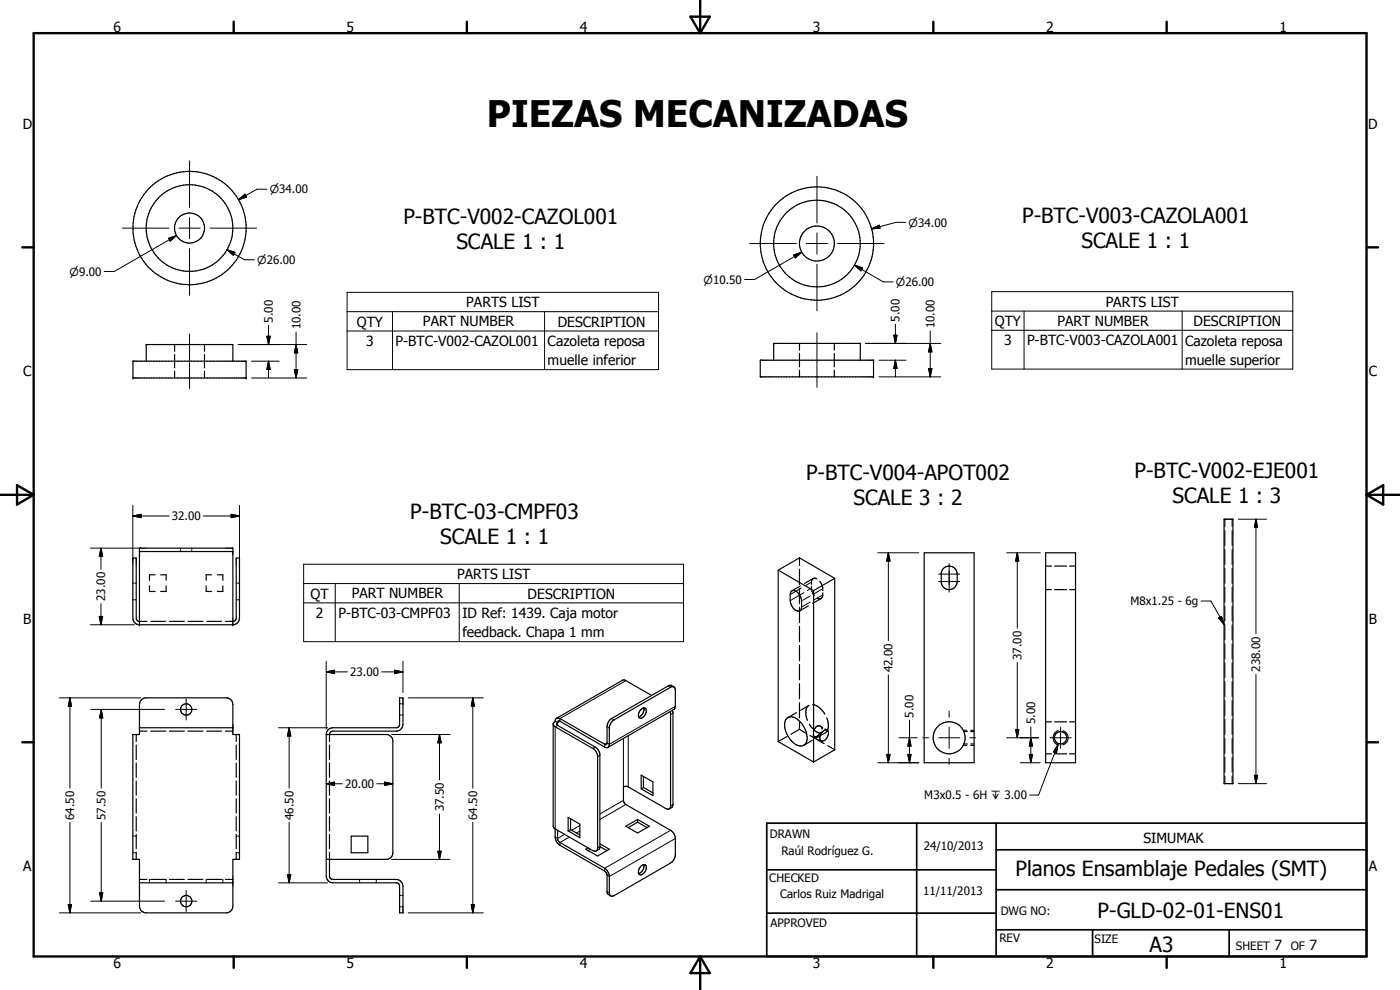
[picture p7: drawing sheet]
<svg xmlns="http://www.w3.org/2000/svg" width="420mm" height="297mm" viewBox="0 0 420 297" stroke-linecap="round" stroke-linejoin="round" font-family="sans-serif">
<g fill="none" stroke="#000" stroke-width=".35">
<path d="M39.9 108.4h34v5h-34zM43.9 108.4v-5h26v5M52.4 103.4v2M52.4 106.4v4M52.4 111.4v2M61.4 103.4v2M61.4 106.4v4M61.4 111.4v2M228.2 108.1h34v5h-34zM232.2 108.1v-5.1h26v5.1M239.9 103v2.1M239.9 106v4.1"/>
<path d="M239.9 111v2.1M250.4 103v2.1M250.4 106v4.1M250.4 111v2.1M367.4 155.8h2.6v79.3h-2.6zM39.9 180h.3M39.9 175h.3M40.5 180h.4M40.5 175h.4M41.9 165.5h28M44.9 175.8v1.7h1.7M46.6 172.5h-1.7v1.6"/>
<path d="M48.2 172.5h1.7v1.6M49.9 175.8v1.7h-1.7M54.2 164.5v.3M54.2 165.1v.4M57.6 164.5v.3M57.6 165.1v.4M61.9 175.8v1.7h1.6M63.5 172.5h-1.6v1.6M65.2 172.5h1.7v1.6M66.9 175.8v1.7h-1.7M70.9 180h.3M70.9 175h.3"/>
<path d="M71.5 180h.4M71.5 175h.4M233.5 171.1v51.4M233.5 171.1l10.7 6.1M237.6 177.3a2.19 2.19 0 0 1 2.6 1.7 6.7 6.7 0 0 1 .3 3.7l-.4 .6M237.6 177.3l-.4 .8-.1 2.1a2.81 2.81 0 0 0 3 3.1M239.9 167.4v2.3M239.9 170.8v4.6M239.9 176.5v4.6M239.9 167.4l-6.4 3.7M239.9 167.4l10.6 6.1M240.2 175.8l-2.6 1.5"/>
<path d="M243.5 175.9l.2 1.6 .7 1.2M244 173.6l.7-.1 .4 .2M244 173.6a1.62 1.62 0 0 0-.5 1.7M244 173.6l-2.5 1.4M244.2 177.2v51.4M245.3 179.5l.7 .2 .4-.1M246 174.4l.8 1.6 .1 1.2M246.4 179.6l-2.5 1.5M246.9 177.8l-.1 1.3-.4 .5M250.5 173.5v51.5M250.5 173.5l-6.3 3.7M277.4 165.9h14.9v63h-14.9z"/>
<path d="M282.9 170.8a2.43 2.43 0 0 1 2.7-.8 2.43 2.43 0 0 1 1.7 2.3v2.2a2.41 2.41 0 0 1-2.3 2.4 2.41 2.41 0 0 1-2.5-2v-3zM313.8 165.9h9v63h-9zM313.8 169.8h1.8M313.8 176.9h1.8M316.5 169.8h3.6M316.5 176.9h3.6M321 169.8h1.8M321 176.9h1.8M41.9 187.5v-23h28v23M44.1 186.4h-2.5l-.6-.5-.1-18.5h-1v18.1l.4 1.2 1.2 .8h28.7l.7-.3 .7-.8 .3-.9v-18.1h-1v18.3l-.8 .7h-2.5M45.2 186.4h4.5M50.8 186.4h4.5"/>
<path d="M56.4 186.4h4.5M62 186.4h4.5M239.9 182.2v4.6M239.9 188v4.5M239.9 193.7v4.5M239.9 199.4v4.6M242.6 181.8l-2.5 1.5M41.9 218.4h28M41.9 219.4h2.2M42.3 210.1l.9-.6 .7-.1h24a2 2 0 0 1 2 2v9h2v37.5h-2v14a2 2 0 0 1-2 2h-24a2 2 0 0 1-2-2v-14h-2v-37.5h2v-9zM45.2 219.4h4.5M50.8 219.4h4.5"/>
<path d="M56.4 219.4h4.5M62 219.4h4.5M67.6 219.4h2.3M119.9 214.5h.3M119.9 211.2h.3M120.6 214.5h.3M120.6 211.2h.3M166 217.3l.6 .8 11.3 6.5a3 3 0 0 1 1.5 2.4l-.1 27.9-.5 .5-.9-.2-11.3-6.5M166.6 216.4l-.6 .7v30.8l.6 .8M166.6 216.4l.7 .4M167.3 216.8l-.3 .4 .2 .4 11.7 6.7 1.1 1.7v28.3l-.2 .5-.9 .5M167.3 216.8l.3-.5 .5 .1 13.8 7.9 .6-.1 .4-.6v-5.2a3 3 0 0 1 1.4-2.4l16.9-9.8 1-.2 .4 .5 .1 5.4-.4 1-19.9 11.3"/>
<path d="M192.4 212.9a.97 .97 0 0 1 1.3-.3 2.15 2.15 0 0 1-1.6 2.9 1.63 1.63 0 0 1 .3-2.6zM193.2 212.4a2.37 2.37 0 0 1-1.5 2.7M195.6 208.7l-8-4.6-.6-.1-20 11.5M201.1 213.5l.1 28.8-.5 .4-.9-.1-11.9-6.7-.8 .2v4.1l.6 1.1 13.5 7.8a3 3 0 0 1 1.5 2.5v4.9a3.2 3.2 0 0 1-1.5 2.5l-17.4 9.9-.7-.3-.2-.7v-5.2a3.3 3.3 0 0 0-1.4-2.2l-13.6-7.8-.6-.9v-2.7M201.8 213.1l.2 .6v27.9l-.3 .6-.8 .5M202.3 206.1l-.9-.5-.8 .2-17.5 10.1-.4 .6-.5 1.2v5.2l-.4 .5-14-7.9-.8 .1-.4 .8M236.5 215.3a3 3 0 0 1 3.5 1.1 6.3 6.3 0 0 1 1.9 6.5l-.7 .7M236.5 215.3a3.8 3.8 0 0 0-.3 5 5.2 5.2 0 0 0 4.5 3.5l.5-.2M239 213.8l-2.5 1.5M239.9 205.1v4.6M239.9 210.8v4.6M239.9 216.5v2.3"/>
<path d="M239.9 218.8l-2.5 1.5M239.9 218.8l2.1 1.3M242.7 211.7a3.2 3.2 0 0 0-.6 4l.2 .5M242.8 211.6l-2.5 1.5M242.9 217.3a5.3 5.3 0 0 0 3.6 2.8M243.9 211.4a5.6 5.6 0 0 1 3.7 2.9M246.2 217.9l.5 .8M246.2 217.9l-.1-.1a1.45 1.45 0 0 0-1.8 1.4M246.2 217.9l.7 .4M246.5 219.6l-1.1 1.2-1 .3M246.9 219.5l.7-.5 .6 .1a1.95 1.95 0 0 1-.3 2.7l-1.2 .6a1.15 1.15 0 0 1-.5-1.8zM247.6 218.7l.7 .4"/>
<path d="M247.6 219.9l-2.5 1.5M248.1 215.4a4 4 0 0 1-.4 4.5M289.3 219.5h1M291.3 219.5h1M313.8 216.6h1.8M316.5 216.6h3.6M321 216.6h1.8M40.9 220.4v2.1M40.9 223.6v4.3M40.9 228.9v4.3M40.9 234.3v4.3M40.9 239.6v4.4"/>
<path d="M70.9 220.4v2.1M70.9 223.6v4.3M70.9 228.9v4.3M70.9 234.3v4.3M70.9 239.6v4.4M97.9 220.4h18.3l1.2 .7 .5 .9v34.2l-.3 .7-.4 .5-1 .5h-18.3M97.9 220.4a2 2 0 0 1 2-2h19.3l.5-.4 .2-.6v-8h1v8a2.09 2.09 0 0 1-2 2h-19.2l-.8 .7v2.4M97.9 220.4v42.5a2 2 0 0 0 2 2l19.4 .1 .4 .2 .2 .7v8h1v-8a2.09 2.09 0 0 0-2-2l-19.4-.1-.6-.9v-7.2M98.9 223.6v4.3M98.9 228.9v4.3M98.9 234.3v4.3M98.9 239.6v4.4"/>
<path d="M192.4 232.6l3.5 2v4.1l-3.5-2zM193.1 236.3l-.7 .4M193.1 233v3.3M193.1 236.3l2.8 1.6M233.5 222.5l10.7 6.1M236.1 221l-2.6 1.5M243.1 220.7l4.2 2.4M243.8 222.1l-2.6 1.5M244.1 220.6l.1 .1M244.2 220.9l.2 .2M244.4 221.1l.7 .4M245.7 221.9l.7 .4"/>
<path d="M248.4 223.7l2.1 1.3M250.5 225l-6.3 3.6M289.3 223.2h1M291.3 223.2h1M313.8 226.2h1.8M316.5 226.2h3.6M321 226.2h1.8M39.9 250.9h.3M39.9 255.9h.3M40.5 250.9h.4M40.5 255.9h.4M40.9 245v4.3"/>
<path d="M40.9 250.4v4.2M40.9 255.7v2.2M70.9 245v4.3M70.9 250.4v4.2M70.9 255.7v2.2M70.9 250.9h.3M70.9 255.9h.3M71.5 250.9h.4M71.5 255.9h.4M98.9 245v4.3M98.9 250.4v4.2M105.4 250.9h5v5h-5z"/>
<path d="M166.6 248.7l.1 3.1 .8 1.4 14.1 8.3 .6 1.1v5.4l1.1 .8M170.5 245.2l3.5 2.1v4l-3.5-2zM171.2 248.9l2.8 1.6M171.2 248.9l-.7 .4M171.2 245.6v3.3M177.2 254.8l-.7 .4M180 254l2.1 1.2M180 253.2l2.9 1.6-3.5 2-3.6-2 .7-.4M187.8 247.9l3.5-2 3.6 2-3.6 2zM191.3 246.7l-2.8 1.6M191.3 245.9v.8M191.3 246.7l2.9 1.6"/>
<path d="M192.4 259.9l.6-.4h.6a1.75 1.75 0 0 1-.4 2.5 .97 .97 0 0 1-1.4 .3 2.1 2.1 0 0 1 .6-2.4zM193.2 259.4a2.35 2.35 0 0 1-1.5 2.7M41.9 264.9h28M41.9 263.9h2.2M44.9 263.9v.3M44.9 264.5v.4M45.2 263.9h4.5M49.9 263.9v.3M49.9 264.5v.4M50.8 263.9h4.5M56.4 263.9h4.5M61.9 263.9v.3"/>
<path d="M61.9 264.5v.4M62 263.9h4.5M66.9 263.9v.3M66.9 264.5v.4M67.6 263.9h2.3M107.9 263.9v.3M107.9 264.5v.4M112.9 263.9v.3M112.9 264.5v.4M119.9 272.1h.3M119.9 268.6h.3M120.6 272.1h.3"/>
<path d="M120.6 268.6h.3"/>
<circle cx="56.9" cy="68.4" r="13"/>
<circle cx="56.9" cy="68.4" r="4.5"/>
<circle cx="56.9" cy="68.4" r="17"/>
<circle cx="245.1" cy="73.1" r="5.2"/>
<circle cx="245.2" cy="73.1" r="13"/>
<circle cx="245.2" cy="73.1" r="17"/>
<circle cx="55.9" cy="212.9" r="1.69"/>
<circle cx="284.9" cy="221.4" r="4.8"/>
<circle cx="318.3" cy="221.3" r="1.86"/>
<circle cx="55.9" cy="270.4" r="1.71"/>
</g>
<g fill="#000">
<circle cx="39.9" cy="108.4" r=".18"/>
<circle cx="39.9" cy="113.4" r=".18"/>
<circle cx="43.9" cy="103.4" r=".18"/>
<circle cx="73.9" cy="108.4" r=".18"/>
<circle cx="73.9" cy="113.4" r=".18"/>
<circle cx="232.2" cy="103" r=".18"/>
<circle cx="262.2" cy="108.1" r=".18"/>
<circle cx="262.2" cy="113.1" r=".18"/>
<circle cx="41.9" cy="165.5" r=".18"/>
<circle cx="69.9" cy="165.5" r=".18"/>
<circle cx="41.9" cy="187.5" r=".18"/>
<circle cx="69.9" cy="187.5" r=".18"/>
<circle cx="41.9" cy="218.4" r=".18"/>
<circle cx="69.9" cy="218.4" r=".18"/>
</g>
<g fill="none" stroke="#000" stroke-width=".3">
<path d="M56.9 48.3v14M71.6 59.9l1.9-1.6 .5 .8zM80.1 56.8h-3l-5.5 3.1M245.2 52.9v14M36.7 68.5h14M50.6 71.5l2.4-.8-1.9 1.6zM53 70.7l-18.7 10.7h-3M53.7 68.5h6.4M56.9 65.3v6.3M56.9 74.6v14M63.1 68.5h13.9M68.1 74.9l2.5 .8-.5 .9z"/>
<path d="M68.1 74.9l5.3 3h3M225 73.1h14M238.2 76.5l2.4-.8-1.9 1.7zM240.6 75.7l-14.1 8.2h-3M242 73.1h6.4M245.2 69.9v6.3M245.2 79.2v14.1M251.4 73.1h13.9M256.4 79.5l2.5 .9-.6 .9zM256.4 79.5l8.7 5.1h2.9M261.6 68.7l2.3-1.1 .2 .9zM271.9 66.7h-3l-7.3 2"/>
<path d="M80.6 97.6v5.8M88.8 99.6v13.8M104.2 87.7h93.4v23.2h-93.4zM104.2 93.5h93.4M104.2 99.3h93.4M117.8 93.5v17.4M163.4 93.5v17.4M245.2 99.9v16.3M268.7 97.3v5.7M279.2 99.3v13.8M297.6 87.5h90.4v23.2h-90.4zM297.6 93.3h90.4"/>
<path d="M297.6 99.1h90.4M307.3 93.3v17.4M354.8 93.3v17.4M56.9 100.2v16.4M71.5 103.4h20.5M75.5 108.4h8.3M75.5 113.4h16.5M80.1 100.9h1l-.5 2.5zM80.6 108.4l.5 2.5h-1zM80.6 108.4v5M88.3 110.9h1.1l-.6 2.5zM88.8 103.4l.6 2.5h-1.1z"/>
<path d="M259.8 103h22.6M263.8 108.1h8.1M263.8 113.1h18.6M268.2 100.6h1l-.5 2.4zM268.7 108.1l.5 2.5h-1zM268.7 108.1v5M278.7 110.6h1l-.5 2.5zM279.2 103l.5 2.6h-1zM39.9 154.8l2.5-.5v1zM39.9 154.8h10.8M39.9 151.6v16.3M61 154.8h10.9"/>
<path d="M69.4 154.3l2.5 .5-2.5 .5zM71.9 151.6v16.3M367.6 155.8v2.2M367.6 159.2v4.5M369.8 155.8v2.2M369.8 159.2v4.5M371.6 155.8h8.5M376.9 155.8l.5 2.5h-.9zM376.9 155.8v34.3M27.1 164.5h15.2M30.3 164.5l.5 2.5h-1zM30.3 164.5v6.3"/>
<path d="M91.1 169.3h114v23.2h-114zM91.1 175.1h114M100.6 175.1v17.4M137.8 175.1v17.4M238.8 177.4l-1.5 .9M239.8 178.6l-2.5 1.5M240.5 176.4l-1.4 .8M241.2 177.8l-1 .6M243.2 178.8l-2.3 1.3M243.3 174.8l-1.4 .8M243.4 176.6l-1.1 .6M246.6 176.8l-2.3 1.4"/>
<path d="M246.6 178.7l-2.3 1.3M263.4 165.9h12.3M266.6 165.9l.5 2.5h-1zM266.6 165.9v26.3M281.7 172.3h6.3M281.7 174.5h6.3M284.8 169.1v8.6M302.1 165.9h10.1M305.3 165.9l.5 2.5h-1zM305.3 165.9v22.6M367.6 164.8v4.6M367.6 170.5v4.5"/>
<path d="M367.6 176.2v4.5M369.8 164.8v4.6M369.8 170.5v4.5M369.8 176.2v4.5M27.1 187.5h13.2M29.8 185h1l-.5 2.5zM30.3 181.1v6.4M91.1 180.9h114M97.9 198.4v20.4M120.9 198.4v9.4M243.2 180.6l-2.3 1.4M305.3 198.8v22.6"/>
<path d="M360.5 180.3h2.9l4 7.1M365.7 185.4l.9-.4 .8 2.4zM367.6 181.9v4.5M367.6 187.5v4.5M367.6 193.2v4.5M367.6 198.8v4.6M369.8 181.9v4.5M369.8 187.5v4.5M369.8 193.2v4.5M369.8 198.8v4.6M17.8 209.4h24.5M21 209.4l.5 2.5h-1z"/>
<path d="M21 209.4v27.1M27.2 212.9h22.2M30.4 212.9l.4 2.5h-.9zM30.4 212.9v23.6M52.7 212.9h6.3M55.9 209.7v6.3M83.6 218.4h14.7M86.8 218.4l.5 2.5h-1zM86.8 218.4v18.1M97.9 201.6l2.5-.5v1zM97.9 201.6h6.4M114.5 201.6h6.4"/>
<path d="M118.4 201.1l2.5 .5-2.5 .5zM122.5 209.4h22.6M141.9 209.4l.5 2.5h-1zM141.9 209.4v27.1M182.2 218l.7 .4M183.6 215.6l.7 .4M187.8 204.2l-19.7 11.4v.8l-.8 .4v.8l-.7 .5v30.6M200.6 205.8l.6 .4M202 214l-.8 .4M202.7 211.9l-19.8 11.4-.7-.4-.7 .4v.9M266.6 202.5v26.4M273 216.1v12.8"/>
<path d="M284.8 213.4v1.8M284.8 218.2v6.3M289.1 219.1h1.1M291.3 219.1h1M304.8 218.9h1l-.5 2.5zM309.4 218.1v10.8M317.6 219.2a2.26 2.26 0 0 0-1.6 2.2 2.26 2.26 0 0 0 1.6 2.1M318.3 218.2v6.3M319 219.2a2.24 2.24 0 0 1 1.5 2.2 2.24 2.24 0 0 1-1.5 2.1M367.6 204.5v4.5M367.6 210.2v4.5M367.6 215.8v4.6"/>
<path d="M369.8 204.5v4.5M369.8 210.2v4.5M369.8 215.8v4.6M376.9 202.3v32.8M97.9 235.2l2.5-.5v1zM97.9 235.2h4.9M113.1 235.2h4.8M115.4 234.7l2.5 .5-2.5 .5zM117.5 220.4h17.6M131.9 220.4l.5 2.5h-1zM131.9 220.4v13.6M178.6 224.2l-.7 .4"/>
<path d="M180 226.6l-.6 .4M187.1 221.6v14.5M188.5 220.8v15.3M263.4 228.9h12.3M266.1 226.4h1l-.5 2.5zM269.8 221.4h5.5M272.4 226.4h1l-.4 2.5zM273 221.4l.4 2.5h-1zM276.9 221.4h1.8M281.7 221.4h6.3M284.8 227.5v1.9M289.1 223.6h1.1"/>
<path d="M291 221.4h1.8M291.3 223.6h1M302.1 221.4h9.6M306.2 228.9h6M308.9 226.4h1l-.5 2.5zM309.4 221.4l.5 2.5h-1zM315.1 221.4h6.4M317.5 223.5l-.4 2.5-1-.4zM317.5 223.5l-5.8 15h-2.7M367.6 221.5v4.6M367.6 227.2v4.5M367.6 232.8v2.3"/>
<path d="M369.8 221.5v4.6M369.8 227.2v4.5M369.8 232.8v2.3M371.6 235.1h8.5M376.5 232.6h.9l-.5 2.5zM21 246.8v27.1M30.4 246.8v23.6M86.8 246.8v18.1M117.5 257.9h17.6M131.4 255.4h1l-.5 2.5zM131.9 244.3v13.6M141.9 246.8v27.1"/>
<path d="M169.4 250.3l-2.1 1.3-.7-.4M170.9 251.2l-2.8 1.6v.8M174 249.3l-1 .6M174 247.7l-2.4 1.4M180 254l-.6 .4M187.1 240.2l-7.1 4M187.8 241.4l-7.8 4.5M201.2 249.1l-19.7 11.4v.9M202 241.3l-.8 .5M202.7 251.6l-19.8 11.4-.7-.4M17.8 273.9h24.5M20.5 271.4h1l-.5 2.5z"/>
<path d="M27.2 270.4h22.2M29.9 267.9h.9l-.4 2.5zM52.7 270.4h6.3M55.9 267.2v6.4M83.6 264.9h14.7M86.3 262.4h1l-.5 2.5zM122.5 273.9h22.6M141.4 271.4h1l-.5 2.5zM182.2 267.5l.7 .4"/>
</g>
<g fill="none" stroke="#000" stroke-width=".71">
<path d="M10.1 9.9h400v277.1h-400zM70.1 6.5v3.4M140.1 6.5v3.4M207.2 5h5.8l-2.9 4.9zM210.1 0v9.9M280.1 6.5v3.4M350.1 6.5v3.4M6.7 74.2h3.4M410.1 74.2h3.5M.1 148.5h10M5.1 145.6l5 2.9-5 2.9zM410.1 148.5h10"/>
<path d="M410.1 148.5l5-2.9v5.8zM6.7 222.7h3.4M410.1 222.7h3.5M70.1 287v3.4M140.1 287v3.4M210.1 287v10M210.1 287l2.9 5h-5.8zM280.1 287v3.4M350.1 287v3.4"/>
</g>
<path d="M230.1 247h180v40h-180zM275.1 247v40M298.9 255h111.2M298.9 247v40M230.1 274h68.8M230.1 261h68.8M298.9 279h111.2M298.9 267h111.2M327.9 279v8M368.9 279v8" fill="none" stroke="#000" stroke-width=".51"/>
<g fill="#000">
<path d="M71.6 59.9l1.9-1.6 .5 .8zM50.6 71.5l2.4-.8-1.9 1.6zM68.1 74.9l2.5 .8-.5 .9zM238.2 76.5l2.4-.8-1.9 1.7zM261.6 68.7l2.3-1.1 .2 .9zM256.4 79.5l2.5 .9-.6 .9zM80.1 100.9h1l-.5 2.5zM80.6 108.4l.5 2.5h-1zM88.3 110.9h1.1l-.6 2.5zM88.8 103.4l.6 2.5h-1.1zM268.2 100.6h1l-.5 2.4zM268.7 108.1l.5 2.5h-1z"/>
<path d="M278.7 110.6h1l-.5 2.5zM279.2 103l.5 2.6h-1zM39.9 154.8l2.5-.5v1zM69.4 154.3l2.5 .5-2.5 .5zM376.9 155.8l.5 2.5h-.9zM30.3 164.5l.5 2.5h-1zM266.6 165.9l.5 2.5h-1zM305.3 165.9l.5 2.5h-1zM29.8 185h1l-.5 2.5zM365.7 185.4l.9-.4 .8 2.4zM21 209.4l.5 2.5h-1zM30.4 212.9l.4 2.5h-.9z"/>
<path d="M97.9 201.6l2.5-.5v1zM118.4 201.1l2.5 .5-2.5 .5zM141.9 209.4l.5 2.5h-1zM304.8 218.9h1l-.5 2.5zM86.8 218.4l.5 2.5h-1zM97.9 235.2l2.5-.5v1zM115.4 234.7l2.5 .5-2.5 .5zM131.9 220.4l.5 2.5h-1zM266.1 226.4h1l-.5 2.5zM272.4 226.4h1l-.4 2.5zM273 221.4l.4 2.5h-1zM308.9 226.4h1l-.5 2.5z"/>
<path d="M309.4 221.4l.5 2.5h-1zM317.5 223.5l-.4 2.5-1-.4zM376.5 232.6h.9l-.5 2.5zM131.4 255.4h1l-.5 2.5zM20.5 271.4h1l-.5 2.5zM29.9 267.9h.9l-.4 2.5zM86.3 262.4h1l-.5 2.5zM141.4 271.4h1l-.5 2.5z"/>
</g>
<text font-size="11" x="146.1" y="38">PIEZAS MECANIZADAS</text>
<g font-size="6.3">
<text x="121.1" y="67.4">P-BTC-V002-CAZOL001</text>
<text x="306.8" y="67">P-BTC-V003-CAZOLA001</text>
<text x="137" y="74.8">SCALE 1 : 1</text>
<text x="324.6" y="74.5">SCALE 1 : 1</text>
<text x="241.9" y="144">P-BTC-V004-APOT002</text>
<text x="340.5" y="143.4">P-BTC-V002-EJE001</text>
<text x="123.1" y="155.7">P-BTC-03-CMPF03</text>
<text x="256.1" y="151.5">SCALE 3 : 2</text>
<text x="351.9" y="151">SCALE 1 : 3</text>
<text x="132.1" y="163.2">SCALE 1 : 1</text>
<text x="304.8" y="262.9">Planos Ensamblaje Pedales (SMT)</text>
<text x="329.4" y="275.4">P-GLD-02-01-ENS01</text>
<text x="345" y="285.6">A3</text>
</g>
<g font-size="4.2">
<text x="34" y="9.6">6</text>
<text x="104" y="9.6">5</text>
<text x="174" y="9.6">4</text>
<text x="244" y="9.6">3</text>
<text x="314" y="9.6">2</text>
<text x="384" y="9.6">1</text>
<text x="6.8" y="38.7">D</text>
<text x="410.6" y="38.7">D</text>
<text x="139.9" y="92.2">PARTS LIST</text>
<text x="331.8" y="92">PARTS LIST</text>
<text x="107" y="98">QTY</text>
<text x="126.9" y="98">PART NUMBER</text>
<text x="167.4" y="98">DESCRIPTION</text>
<text x="298.6" y="97.8">QTY</text>
<text x="317.4" y="97.7">PART NUMBER</text>
<text x="358.2" y="97.8">DESCRIPTION</text>
<text x="109.8" y="103.8">3</text>
<text x="118.7" y="103.8">P-BTC-V002-CAZOL001</text>
<text x="164.3" y="103.8">Cazoleta reposa</text>
<text x="301.4" y="103.6">3</text>
<text x="308.2" y="103.6">P-BTC-V003-CAZOLA001</text>
<text x="355.7" y="103.7">Cazoleta reposa</text>
<text x="7" y="112.9">C</text>
<text x="164.3" y="109.6">muelle inferior</text>
<text x="355.7" y="109.4">muelle superior</text>
<text x="410.8" y="112.9">C</text>
<text x="137.2" y="173.8">PARTS LIST</text>
<text x="93.2" y="179.6">QT</text>
<text x="105.6" y="179.5">PART NUMBER</text>
<text x="158.4" y="179.6">DESCRIPTION</text>
<text x="94.8" y="185.4">2</text>
<text x="101.5" y="185.4">P-BTC-03-CMPF03</text>
<text x="138.8" y="185.4">ID Ref: 1439. Caja motor</text>
<text x="7" y="187.1">B</text>
<text x="138.8" y="191.2">feedback. Chapa 1 mm</text>
<text x="410.8" y="187.1">B</text>
<text x="343.1" y="252.8">SIMUMAK</text>
<text x="7" y="261.4">A</text>
<text x="410.8" y="261.4">A</text>
<text x="382.5" y="285.1">7</text>
<text x="393" y="285.1">7</text>
<text x="34" y="290.4">6</text>
<text x="104" y="290.4">5</text>
<text x="174" y="290.4">4</text>
<text x="244" y="290.4">3</text>
<text x="314" y="290.4">2</text>
<text x="384" y="290.4">1</text>
</g>
<g font-size="3.5">
<text x="81.9" y="96.8" transform="rotate(-90 81.9 96.8)">5.00</text>
<text x="90.2" y="98.8" transform="rotate(-90 90.2 98.8)">10.00</text>
<text x="270" y="96.5" transform="rotate(-90 270 96.5)">5.00</text>
<text x="280.4" y="98.5" transform="rotate(-90 280.4 98.5)">10.00</text>
<text x="51.6" y="156.1">32.00</text>
<text x="31.6" y="180.3" transform="rotate(-90 31.6 180.3)">23.00</text>
<text x="339.3" y="181.6">M8x1.25 - 6g</text>
<text x="306.6" y="198" transform="rotate(-90 306.6 198)">37.00</text>
<text x="105.1" y="202.9">23.00</text>
<text x="267.8" y="201.7" transform="rotate(-90 267.8 201.7)">42.00</text>
<text x="378.2" y="201.5" transform="rotate(-90 378.2 201.5)">238.00</text>
<text x="274.2" y="215.3" transform="rotate(-90 274.2 215.3)">5.00</text>
<text x="310.6" y="217.3" transform="rotate(-90 310.6 217.3)">5.00</text>
<text x="103.6" y="236.5">20.00</text>
<text x="277.4" y="239.8">M3x0.5 - 6H x 3.00</text>
<text x="22.3" y="246" transform="rotate(-90 22.3 246)">64.50</text>
<text x="31.7" y="246" transform="rotate(-90 31.7 246)">57.50</text>
<text x="88.1" y="246" transform="rotate(-90 88.1 246)">46.50</text>
<text x="133.2" y="243.5" transform="rotate(-90 133.2 243.5)">37.50</text>
<text x="143.2" y="246" transform="rotate(-90 143.2 246)">64.50</text>
<text x="231" y="251.5">DRAWN</text>
<text x="234.5" y="256.4">Raúl Rodríguez G.</text>
<text x="277.2" y="255.1">24/10/2013</text>
<text x="230.9" y="264.6">CHECKED</text>
<text x="234.1" y="269.6">Carlos Ruiz Madrigal</text>
<text x="277" y="268.6">11/11/2013</text>
<text x="300.3" y="274.5">DWG NO:</text>
<text x="231.3" y="278.3">APPROVED</text>
<text x="299.9" y="282.6">REV</text>
<text x="328.5" y="283.1">SIZE</text>
<text x="370.9" y="285.1">SHEET</text>
<text x="387.4" y="285.1">OF</text>
</g>
<g font-size="3.3">
<text x="81" y="58">n34.00</text>
<text x="272.7" y="68">n34.00</text>
<text x="20.9" y="82.7">n9.00</text>
<text x="77.2" y="79.2">n26.00</text>
<text x="211.1" y="85.1">n10.50</text>
<text x="268.8" y="85.8">n26.00</text>
</g>
</svg>
